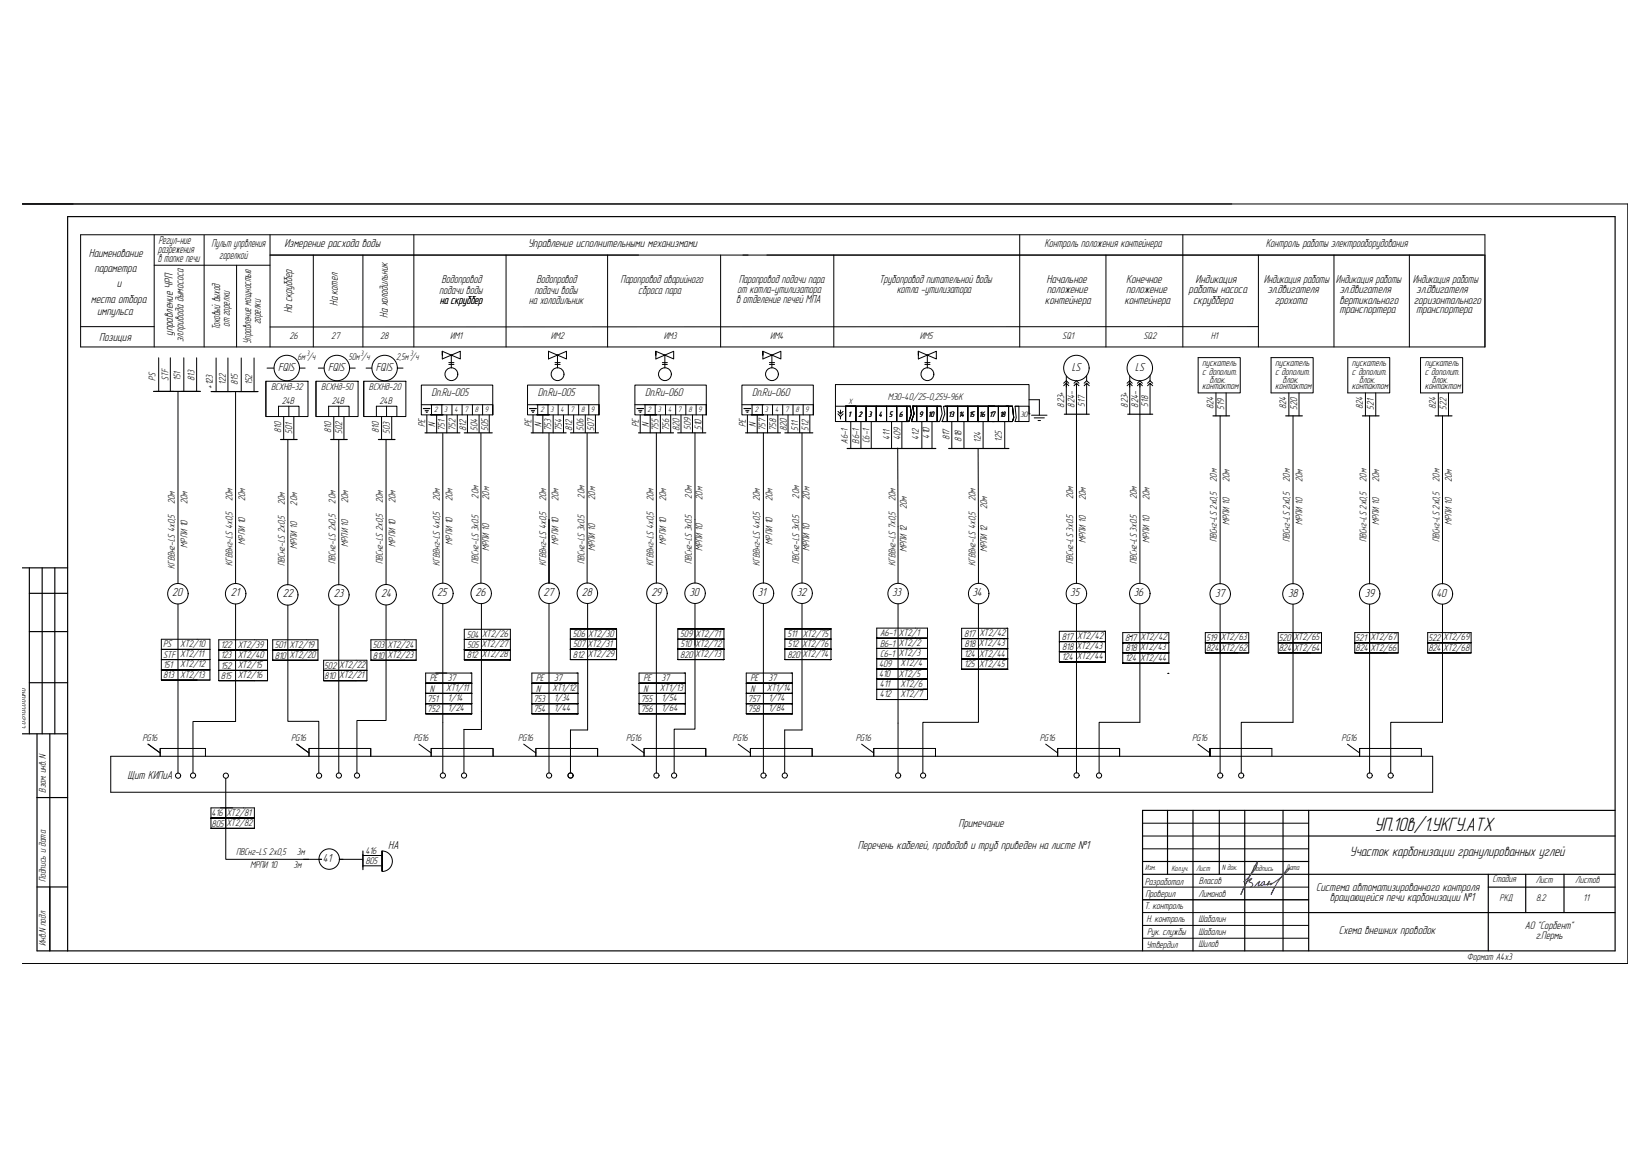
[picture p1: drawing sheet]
<svg xmlns="http://www.w3.org/2000/svg" width="420mm" height="297mm" viewBox="0 0 420 297" stroke-linecap="round" stroke-linejoin="round" font-family="sans-serif">
<!-- layer: 0 -->
<g fill="none" stroke="#000" stroke-width=".25">
<path d="M5.6 51.9h13M67.6 97h10.7v8.9h-10.7zM67.9 93.6h1.8M76.2 93.6h1.4M80.4 97h10.7v8.9h-10.7zM81 93.6h1.4M88.9 93.6h1.5M92.5 97h10.7v8.9h-10.7zM93.1 93.6h1.4M101.1 93.6h1.4M112.5 89.3l4.6 2v-2l-4.6 2v-2v1M114.1 92.2h1.4"/>
<path d="M114.1 92.7h1.4M114.8 90.3v3.3M139.5 89.3l4.6 2v-2l-4.6 2v-2v1M141.2 92.2h1.3M141.2 92.7h1.3M141.8 90.3v3.3M166.8 89.3l4.5 2v-2l-4.5 2v-2v1M168.5 92.2h1.2M168.5 92.7h1.2M169.1 90.3v3.3M194 89.3l4.6 2v-2l-4.6 2v-2v1M195.7 92.2h1.3"/>
<path d="M195.7 92.7h1.3M196.3 90.3v3.3M233.6 89.3l4.5 2v-2l-4.5 2v-2v1M235.2 92.2h1.3M235.2 92.7h1.3M235.9 90.3v3.3M270.5 98.1l.7-.6 .6 .6M271.2 95.6v1.2M271.2 97v8.3M271.2 96.8l-.7 .7M271.2 96.8l.6 .7M273.1 98.1l.7-.6v.9"/>
<path d="M273.1 97.5l.7-.7 .6 .7M274.4 98.1l-.6-.6v7.8M276.4 95.5v1.3M276.4 96.8l-.7 .7M276.4 97.5l-.7 .6M276.4 96.8l.6 .7M277 98.1l-.6-.6v7.8M286.7 98.1l.6-.6 .7 .6M287.3 95.6v1.2M287.3 97v8.3M287.3 96.8l-.6 .7M287.3 96.8l.7 .7"/>
<path d="M289.3 98.1l.6-.6v.9M289.3 97.5l.6-.7 .6 .7M290.5 98.1l-.6-.6v7.8M292.5 95.5v1.3M292.5 96.8l-.6 .7M292.5 97.5l-.6 .6M292.5 96.8l.7 .7M293.2 98.1l-.7-.6v7.8M304.7 90.9h10.7v9h-10.7M309.3 99.9v5.9M311.8 99.9v5.9M323.3 90.9h10.7v9h-10.7"/>
<path d="M327.8 99.9v5.9M330.4 99.9v5.9M342.8 90.9h10.7v9h-10.7M347.3 99.9v5.9M349.9 99.9v5.9M361.3 90.9h10.7v9h-10.7M365.8 99.9v5.9M368.4 99.9v5.9M70.8 105.9v-2.6h5.2v2.6M72.2 105.9v5.9M73.5 103.3v2.6M74.7 105.9v5.9"/>
<path d="M83.6 105.9v-2.6h5.2v2.6M84.9 105.9v5.9M86.2 103.3v2.6M87.5 105.9v5.9M95.7 105.9v-2.6h5.2v2.6M97 105.9v5.9M98.3 103.3v2.6M99.6 105.9v5.9M107.2 102.9h18.1v2.6M109.5 105.5h15.8v-7.6h-18.1v7.6h5.5M109.7 102.9v2.6M112.4 102.9v2.6"/>
<path d="M114.9 102.9v2.6M117.5 102.9v2.6M120.2 102.9v2.6M122.7 102.9v2.6M134.2 102.9h18.1v2.6M136.5 105.5h15.8v-7.6h-18.1v7.6h5.5M136.8 102.9v2.6M139.4 102.9v2.6M142 102.9v2.6M144.5 102.9v2.6M147.2 102.9v2.6M149.7 102.9v2.6"/>
<path d="M161.5 102.9h18.1v2.6M163.8 105.5h15.8v-7.6h-18.1v7.6h5.5M164.1 102.9v2.6M166.6 102.9v2.6M166.9 110.1v38.2M169.3 102.9v2.6M171.8 102.9v2.6M174.4 102.9v2.6M176.8 110.1v38.2M177.1 102.9v2.6M188.7 102.9h18.2v2.6M191.1 105.5h15.8v-7.6h-18.2v7.6h5.5"/>
<path d="M191.3 102.9v2.6M193.9 102.9v2.6M194.2 110.1v38.2M196.5 102.9v2.6M199.1 102.9v2.6M201.7 102.9v2.6M204 110.1v38.2M204.3 102.9v2.6M206.9 102.9v2.6M212.5 103.3h19l.3 2-.6 1.9h-16.1M213.1 105.3l.7 .6v.7M213.1 104.6l.7 .7 .6-.7"/>
<path d="M213.8 104.3v1M214.4 105.3l-.6 .6M215.1 107.2v-3.9h2.6v3.9M216.4 107.2v6.9M219 107.2v6.7M220.3 103.3v3.9M221.6 107.2v6.9M222.9 103.3v3.9M225.5 103.3v3.9M226.8 107.2v6.9M228.1 103.3v3.9M228.3 113.9l.1 34.5"/>
<path d="M229.4 107.2v6.9M230.6 103.3v3.9M232.1 103.3h7.2l.3 2-.6 1.9h-7.2l.7-1.9-.4-2h.4M233.1 103.3v3.9M234.5 107.2v6.9M235.7 103.3v3.9M237 107.2v6.9M238.4 103.3v3.9M240 103.3l.3 2-.7 1.9h13.4M240.3 103.3h12.7M240.9 103.3v3.9M242.1 107.2v6.9"/>
<path d="M243.6 103.3v3.9M245.2 107.2v6.9M246.1 103.3v3.9M248.7 103.3v3.9M248.8 114.1v34.3M250 107.2v6.9M251.3 107.2v-3.9h5.2v3.9h-4.2M253.9 103.3v3.9M255.5 107.2v6.9M255.9 103.3h1.6l.3 2.9-.3 1h-1h1l.3-1-.3-2.9zM258.2 103.3h3.5v3.9h-3.5l.3-1-.3-2.9h.9v3.9M261.7 105.3v-7.5h-49.2v9.4h2.6"/>
<path d="M261.7 105.3h.1M261.7 101.7h2.6v3.9M262.4 105.6h3.9M263 106.3h2.6M264 106.9h.6M273.8 105.4v43M289.9 105.4v43M139.6 132.1v16.2M73.2 153.9v29.5h7.9v13.2M86.2 153.9v42.7M98.2 153.9v29.3h-7.4v13.4M112.6 153.5v43.1"/>
<path d="M122.4 153.5v32h-4.4M139.6 153.5v43.1M145 159.9h11.8zM149.5 153.5v32.1h-4.4v11M166.9 153.5v43.1M172.4 159.9h11.7zM176.8 153.5v31.9h-5.3v11.2M176.8 159.9v4.2M194.2 153.5v43.1M199.6 159.9h11.7zM204 153.5v32.1h-4.4v11M223 159.7h12.9v2.6h-12.9h9.9h-9.9z"/>
<path d="M228.4 153.6v43M248.8 153.6v30.1h-14.1v12.9M273.8 153.6v43M289.9 153.6v30.1h-10.4v12.9M310.3 153.7v42.9M328.9 153.7v30h-13.2v12.9M348.3 153.7v42.9M366.9 153.7v30h-13.2v12.9M41 165.2v-2.6h12.4v5.1M41 167.7h12.4M41 167.7v2.7M53.4 167.7v5.2h-3.3"/>
<path d="M53.4 170.4h-12.4h9.1h-9.1v2.5h9.1h-9.1M53.4 170.4h-3.3h3.3M53.4 165.2h-12.4h9.1h-9.1v2.5h9.1h-9.1M53.4 165.2h-3.3h3.3M55.6 165.3v-2.6h12.4v5.2M55.6 167.9h12.4M55.6 167.9v2.6M68 167.9v5.2h-3.3M68 170.5h-12.4h9.1h-9.1v2.6h9.1h-9.1M68 170.5h-3.3h3.3M68 165.3h-12.4h9.1h-9.1v2.6h9.1h-9.1M68 165.3h-3.3h3.3"/>
<path d="M69.4 165.3v-2.6h11.5v5.2h-11.5h8.5h-8.5v-2.6h11.5M77.9 167.9h3M80.9 165.3h-3h3M82.3 170.5v-2.6h11v5.2h-11h8.3h-8.3v-2.6h11M90.6 173.1h2.7M93.3 170.5h-2.7h2.7M94.3 165.3v-2.6h11.5v5.2h-11.5h8.5h-8.5v-2.6h11.5M102.8 167.9h3M105.8 165.3h-3h3M108.3 173.8v-2.6h11.7v10.3h-11.7h11.7h-11.7v-2.5h11.7h-11.7h11.7h-.3M108.3 176.3v2.7M108.3 176.3h11.7"/>
<path d="M119.7 173.8h.3h-11.7h11.7h-11.7v2.5h11.7h-11.7M119.7 173.8h.3h-.3M119.7 179h.3h-.3M129.6 165.2h.2h-11.7h11.7h-11.7h11.7h-11.7v-2.6h11.7h-11.7v-2.6h11.7v7.8M129.6 167.8h.2h-.2M129.8 167.8h-11.7h11.7M129.8 165.2h-11.7v2.6h11.7M135.3 173.8v-2.6h11.7v10.3h-11.7h11.7h-11.7v-2.5h11.7h-11.7h11.7h-.3M135.3 176.3h11.7M135.3 176.3v2.7M146.7 173.8h.3h-11.7h11.7h-11.7v2.5h11.7h-11.7M146.7 173.8h.3h-.3"/>
<path d="M146.7 179h.3h-.3M156.5 165.1h.3h-11.8h11.8h-11.8h11.8h-11.8v-2.6h11.8h-11.8v-2.6h11.8v7.8M156.5 167.7h.3h-.3M156.8 167.7h-11.8h11.8M156.8 165.1h-11.8v2.6h11.8M162.5 173.8v-2.6h11.8v10.3h-11.8h11.8h-11.8v-2.5h11.8h-11.8h11.8h-.3M162.5 176.3h11.8M162.5 176.3v2.7M174 173.8h.3h-11.8h11.8h-11.8v2.5h11.8h-11.8M174 173.8h.3h-.3M174 179h.3h-.3M183.8 165.1h.3h-11.7h11.7h-11.7h11.7h-11.7v-2.6h11.7h-11.7v-2.6h11.7v7.8"/>
<path d="M183.8 167.7h.3h-.3M184.1 167.7h-11.7h11.7M184.1 165.1h-11.7v2.6h11.7M189.8 173.8v-2.6h11.7v10.3h-11.7h11.7h-11.7v-2.5h11.7h-11.7h11.7h-.3M189.8 176.3h11.7M189.8 176.3v2.7M201.2 173.8h.3h-11.7h11.7h-11.7v2.5h11.7h-11.7M201.2 173.8h.3h-.3M201.2 179h.3h-.3M211.1 165.1h.2h-11.7h11.7h-11.7h11.7h-11.7v-2.6h11.7h-11.7v-2.6h11.7v7.8M211.1 167.7h.2h-.2M211.3 167.7h-11.7h11.7"/>
<path d="M211.3 165.1h-11.7v2.6h11.7M223 167.5h12.9v10.4h-12.9h12.9h-12.9v-2.6h12.9h-12.9h12.9h-1.1M223 167.5v2.6M223 172.7v2.6M223 172.7h12.9M234.8 170.1h1.1h-12.9h12.9h-12.9v2.6h12.9h-12.9M234.8 170.1h1.1h-1.1M234.8 175.3h1.1h-1.1M235.9 162.3v5.2h-12.9M235.9 164.9h-12.9h9.9h-9.9v2.6h9.9h-9.9M235.9 164.9h-3h3M235.9 162.3h-12.9v2.6"/>
<path d="M244.6 162.4v-2.6h11.7v10.4h-11.7h11.7h-11.7v-2.6h11.7h-11.7h11.7h-.3M244.6 165v2.6M244.6 165h11.7M256 162.4h.3h-11.7h11.7h-11.7v2.6h11.7h-11.7M256 162.4h.3h-.3M256 167.6h.3h-.3M269.4 165.7v2.6h11.7M269.4 163.2v-2.7h11.7v7.8M269.4 165.7h11.7M280.9 163.2h.2h-11.7h11.7h-11.7v2.5h11.7h-11.7M280.9 163.2h.2h-.2M280.9 168.3h.2h-.2"/>
<path d="M280.9 168.3h.2M285.6 166v2.7h11.7M285.6 163.5v-2.6h11.7v7.8M285.6 166h11.7M287.5 161.9h.2M297 163.5h.3h-11.7h11.7h-11.7v2.5h11.7h-11.7M297 163.5h.3h-.3M297 168.7h.3h-.3M297 171.3h.3M297 168.7h.3M306.5 163.5v-2.6h11.1v5.1h-11.1h8.3h-8.3v-2.5h11.1M314.8 166h2.8"/>
<path d="M317.6 163.5h-2.8h2.8M325.1 163.5v-2.6h11v5.1h-11h8.2h-8.2v-2.5h11M333.3 166h2.8M336.1 163.5h-2.8h2.8M344.6 163.5v-2.6h11v5.1h-11h8.2h-8.2v-2.5h11M352.8 166h2.8M355.6 163.5h-2.8h2.8M363.1 163.5v-2.6h11.1v5.1h-11.1h8.3h-8.3v-2.5h11.1M371.4 166h2.8M374.2 163.5h-2.8h2.8M37.6 189.2l3.1 2.3M40.7 190.3v2v-2h11.6v2"/>
<path d="M57.4 198v20.5h21.1M59.9 183.5h-10.8v13.1M75.5 189.2l3.1 2.3M78.6 190.3v2v-2h15.7v2M106.6 189.2l3.1 2.3M109.7 190.3v2v-2h15.7v2v-2M118 185.5v11.1M133.2 189.2l3.1 2.3M136.3 190.3v2v-2h15.7v2v-2M160.7 189.2l3.1 2.3M163.8 190.3v2v-2h15.7v2v-2M187.8 189.2l3.1 2.3"/>
<path d="M190.9 190.3v2v-2h15.7v2v-2M219.1 189.2l3.1 2.3M222.2 190.3v2v-2h15.7v2v-2M266 189.2l3 2.3M269 190.3v2v-2h15.7v2v-2M304.7 189.2l3 2.3M307.7 190.3v2v-2h15.8v2M342.7 189.2l3.1 2.3M345.8 190.3v2v-2h15.7v2M53.7 208v-2.5h11v5.2h-11h8.2h-8.2v-2.7h11M57.4 205.5v5.2M61.9 210.7h2.8"/>
<path d="M64.7 208h-2.8h2.8M77.2 218.5h4.6M86.3 218.5h6M92.3 217.3v3.2M92.3 217.6h4.7M97.2 216.4a2.6 2.6 0 0 1 2.6 2.6 2.6 2.6 0 0 1-2.6 2.6M290.6 209.4h42.2M290.6 215.9h42.2M290.6 212.6h42.2M92.3 220.2h4.7M97.2 221.5v-5.1v5.2M290.6 238.6h42.2"/>
<path d="M290.6 235.3h42.2M290.6 228.8h42.2M290.6 232.1h42.2M290.6 225.6h42.2M5.6 245h408.4"/>
<circle cx="114.8" cy="95.2" r="1.63"/>
<circle cx="141.8" cy="95.2" r="1.63"/>
<circle cx="169.1" cy="95.2" r="1.63"/>
<circle cx="196.3" cy="95.2" r="1.63"/>
<circle cx="235.9" cy="95.2" r="1.63"/>
<circle cx="273.8" cy="93.6" r="3.2"/>
<circle cx="289.9" cy="93.6" r="3.2"/>
</g>
<!-- layer: MAIN -->
<g fill="none" stroke="#000" stroke-width=".25">
<path d="M5.6 51.9h408.4v193.1M20.5 59.7h357.2v28.5h-357.2zM39.2 59.7v28.5M51.9 59.8v28.4M68.7 59.7v28.5M105.3 59.7v28.5M259.3 59.7v28.5M300.8 59.7v28.5M39.2 67.5h29.5M60.2 67.5v20.7M68.7 64.9h309M79.7 64.9v23.3"/>
<path d="M92.3 64.9v23.3M128.7 64.9v23.3M154.5 64.9v23.3M183.3 64.9v23.3M212.1 64.9v23.3M281.3 64.9v23.3M320.1 64.9v23.3M339.3 64.9v23.3M358.5 64.9v23.3M20.5 83.1h18.7M39.7 99.5h4.6M40.4 91v8.5"/>
<path d="M43.3 91v8.5M45.3 99.5v48.9M46.1 99.5h4.5M46.8 91v8.5M50 91v8.5M54.3 99.6h4.6M55 91v8.6M58 91v8.6M59.9 99.6v48.8M60.7 99.6h4.6M61.4 91v8.6M64.6 91v8.6"/>
<path d="M67.6 97v8.9M80.4 97v8.9M92.5 97v8.9M304.7 90.9v9M320.1 83.1l-251.4 .1M323.3 90.9v9M342.8 90.9v9M361.3 90.9v9M73.2 111.8v36.9M86.2 111.8v36.9M98.2 111.8v36.9M112.6 110.2v38.1"/>
<path d="M122.3 110.2v38.1M139.6 110.2v38.1M149.3 110.2v38.1M310.3 105.8v42.7M328.9 105.8v42.7M348.3 105.8v42.7M366.9 105.8v42.7M45.3 153.6v43.1M59.9 153.6v29.9M28.2 192.3h336.2v9.2h-336.2z"/>
<circle cx="72.9" cy="93.6" r="3.2"/>
<circle cx="85.7" cy="93.6" r="3.2"/>
<circle cx="97.8" cy="93.6" r="3.2"/>
<circle cx="45.2" cy="151" r="2.6"/>
<circle cx="59.9" cy="151" r="2.6"/>
<circle cx="73.2" cy="151.3" r="2.6"/>
<circle cx="86.2" cy="151.3" r="2.6"/>
<circle cx="98.2" cy="151.2" r="2.6"/>
<circle cx="112.6" cy="150.9" r="2.6"/>
<circle cx="122.4" cy="150.9" r="2.6"/>
<circle cx="139.7" cy="150.9" r="2.6"/>
<circle cx="149.4" cy="150.9" r="2.6"/>
<circle cx="167.1" cy="150.9" r="2.6"/>
<circle cx="176.8" cy="150.9" r="2.6"/>
<circle cx="194.2" cy="150.9" r="2.6"/>
<circle cx="204" cy="150.9" r="2.6"/>
<circle cx="228.4" cy="151" r="2.6"/>
<circle cx="248.9" cy="151" r="2.6"/>
<circle cx="273.8" cy="151" r="2.6"/>
<circle cx="289.9" cy="151" r="2.6"/>
<circle cx="310.3" cy="151" r="2.6"/>
<circle cx="328.8" cy="151" r="2.6"/>
<circle cx="348.4" cy="151" r="2.6"/>
<circle cx="366.9" cy="151" r="2.6"/>
<circle cx="45.3" cy="197.3" r=".66"/>
<circle cx="49.1" cy="197.2" r=".66"/>
<circle cx="57.4" cy="197.3" r=".66"/>
<circle cx="81.1" cy="197.3" r=".66"/>
<circle cx="86.2" cy="197.2" r=".66"/>
<circle cx="90.8" cy="197.2" r=".66"/>
<circle cx="112.6" cy="197.2" r=".66"/>
<circle cx="118" cy="197.2" r=".66"/>
<circle cx="139.7" cy="197.2" r=".66"/>
<circle cx="145.1" cy="197.2" r=".66"/>
<circle cx="167" cy="197.2" r=".66"/>
<circle cx="171.4" cy="197.2" r=".66"/>
<circle cx="194.2" cy="197.2" r=".66"/>
<circle cx="199.6" cy="197.2" r=".66"/>
<circle cx="228.4" cy="197.2" r=".66"/>
<circle cx="234.8" cy="197.2" r=".66"/>
<circle cx="273.8" cy="197.2" r=".66"/>
<circle cx="279.5" cy="197.2" r=".66"/>
<circle cx="310.3" cy="197.2" r=".66"/>
<circle cx="315.7" cy="197.2" r=".66"/>
<circle cx="348.4" cy="197.2" r=".66"/>
<circle cx="353.7" cy="197.2" r=".66"/>
<circle cx="83.7" cy="218.5" r="2.6"/>
</g>
<g fill="none" stroke="#000" stroke-width=".3">
<path d="M17.2 55.1h393.6v186.7h-401.4v-55.2M39 99.5h12M53.7 99.6h11.9M71.3 111.8h4.3M84.1 111.8h4.2M96.2 111.8h4.3M108.1 110.1h8.9M118.1 110.1h7.1M135.1 110.1h8.9M145.1 110.1h7.1M162.4 110.1h8.9M172.4 110.1h7.1"/>
<path d="M189.6 110.1h8.9M199.6 110.1h7.1M215.4 114.1h22.6M241.3 114.1h15.3M308.5 105.8h4.2M327 105.8h4.2M346.5 105.8h4.2M365 105.8h4.3M5.6 144.4h11.6M7.5 144.4v42.2M7.5 150.9h9.7M10.7 144.4v42.2"/>
<path d="M13.9 144.4v42.2M7.5 160.6h9.7M7.5 173.6h9.7M5.6 186.6h11.6M12.7 186.6v55.2M9.4 202.8h7.8M9.4 225.6h7.8"/>
</g>
<!-- layer: 0 -->
<g fill="none" stroke="#000" stroke-width=".3">
<path d="M17.2 55.1v186.7M107.7 103.9h1.7M108.1 104.5h.8M108.4 104.8h.3M134.7 103.9h1.7M135.1 104.5h.8M135.4 104.8h.3M162 103.9h1.7M162.4 104.5h.9M162.7 104.8h.3M189.2 103.9h1.7M189.7 104.5h.8"/>
<path d="M190 104.8h.2M270.7 105.3h6.3M286.8 105.3h6.4M92.3 216.4v4.8M290.6 219.1h42.2M296.9 206.1v16.2M303.4 206.1v35.7M310.1 206.1v16.2M316.6 206.1v35.7M326.3 206.1v35.7M332.8 206.1v35.7M332.8 212.6h78"/>
<path d="M410.8 206.1h-120.2v35.7M290.6 222.3h120.2M332.8 232.1h78M378.5 222.3v19.5M378.5 225.6h32.3M388 222.3v9.8M397.8 222.3v9.8"/>
</g>
<path d="M316.3 224.3a8 8 0 0 0 3.5-5.1l-2.8 5.2-1.4 3 .1-.1a5.6 5.6 0 0 1 2.7-3.9l-.7 .9a.72 .72 0 0 1 .7 .3 .72 .72 0 0 1 0 .8l-.5 .2M320.8 224.8l.2-.3a.36 .36 0 0 1 .5-.3 .36 .36 0 0 1 0 .6l-.5 .4h-.2l-.2-.3-.5 .4 .3-1.2-1.3 1.3M321.5 224.8v.1a1.2 1.2 0 0 0 1.4-.8l-.2 .1-.4 .9 .6-.3M323 224.8l.4-.2-.3 .4 2.8-1.9 1.8-1.8 .3-.4-.1-.1a10.8 10.8 0 0 0-2.7 3.2l-1.9 3.4 .8-1.4" fill="none" stroke="#2e00b8" stroke-width=".25"/>
<g fill="none" stroke="#000" stroke-width=".25">
<path d="M108.6 105.6v4.5M111.1 105.6v4.5M113.6 105.6v4.5M116.3 105.6v4.4M118.9 105.6v4.4M121.8 105.6v4.4M124.4 105.6v4.4M135.6 105.6v4.5M138.1 105.6v4.5M140.7 105.6v4.5M143.3 105.6v4.4M145.9 105.6v4.4"/>
<path d="M148.9 105.6v4.4M151.4 105.6v4.4M162.8 105.6v4.5M165.4 105.6v4.5M168 105.6v4.5M170.6 105.6v4.4M173.2 105.6v4.4M176.1 105.6v4.4M178.7 105.6v4.4M190.1 105.6v4.5M192.6 105.6v4.5M195.2 105.6v4.5"/>
<path d="M197.8 105.6v4.4M200.4 105.6v4.4M203.4 105.6v4.4M206 105.6v4.4"/>
</g>
<text font-size="5.1" x="349.5" y="211.4">УП.10в/1.УКГУ.АТХ</text>
<text font-size="3.6" x="343.3" y="217.8">Участок карбонизации гранулированных углей</text>
<g font-size="3.1">
<text x="22.6" y="65.4">Наименование</text>
<text x="40.1" y="64.3">разрежения</text>
<text x="40.3" y="62">Регул-ние</text>
<text x="53.8" y="62.8">Пульт упрвления</text>
<text x="55.8" y="65.8">горелкой</text>
<text x="72.3" y="62.9">Измерение расхода воды</text>
<text x="134.3" y="62.9">Управление исполнительными механизмами</text>
<text x="265.7" y="62.8">Контроль положения контейнера</text>
<text x="322" y="62.8">Контроль работы электрооборудования</text>
<text x="24" y="69.2">параметра</text>
<text x="40.1" y="66.6">в топке печи</text>
<text x="112.3" y="71.9">Водопровод</text>
<text x="136.5" y="71.9">Водопровод</text>
<text x="157.8" y="71.9">Паропровод аварийного</text>
<text x="187.9" y="71.9">Паропровод подачи пара</text>
<text x="223.6" y="71.9">Трубопровод питательной воды</text>
<text x="266.2" y="71.9">Начальное</text>
<text x="286.4" y="71.9">Конечное</text>
<text x="304.1" y="71.9">Индикация</text>
<text x="321.4" y="71.9">Индикация работы</text>
<text x="339.8" y="71.9">Индикация работы</text>
<text x="359.3" y="71.9">Индикация работы</text>
<text x="23.1" y="77.1">места отбора</text>
<text x="29.7" y="72.9">и</text>
<text x="85.9" y="77.8" transform="rotate(-90 85.9 77.8)">На котел</text>
<text x="111.7" y="74.6">подачи воды</text>
<text x="111.9" y="77.2">на скруббер</text>
<text x="134.5" y="77.2">на холодильник</text>
<text x="135.9" y="74.6">подачи воды</text>
<text x="162.3" y="74.6">сброса пара</text>
<text x="187.2" y="77.1">в отделение печей МПА</text>
<text x="187.5" y="74.5">от котла-утилизатора</text>
<text x="228.1" y="74.5">котла -утилизатора</text>
<text x="265.8" y="77.3">контейнера</text>
<text x="266.2" y="74.6">положение</text>
<text x="286" y="77.3">контейнера</text>
<text x="286.4" y="74.6">положение</text>
<text x="302.3" y="74.6">работы насоса</text>
<text x="303.5" y="77.3">скруббера</text>
<text x="322.3" y="74.6">эл.двигателя</text>
<text x="324.2" y="77.3">грохота</text>
<text x="340.7" y="77.3">вертикального</text>
<text x="340.7" y="74.6">эл.двигателя</text>
<text x="359.6" y="77.3">горизонтального</text>
<text x="360.2" y="74.6">эл.двигателя</text>
<text x="24.7" y="80">импульса</text>
<text x="58.4" y="83.2" transform="rotate(-90 58.4 83.2)">от горелки</text>
<text x="66.4" y="82.5" transform="rotate(-90 66.4 82.5)">горелки</text>
<text x="74.3" y="79.7" transform="rotate(-90 74.3 79.7)">На скруббер</text>
<text x="98.6" y="80.8" transform="rotate(-90 98.6 80.8)">На холодильник</text>
<text x="340.7" y="79.7">транспортера</text>
<text x="360.1" y="79.7">транспортера</text>
<text x="25.2" y="86.8">Позиция</text>
<text x="44" y="85.4" transform="rotate(-90 44 85.4)">управление ЧРП</text>
<text x="46.7" y="86.9" transform="rotate(-90 46.7 86.9)">эл.привода дымососа</text>
<text x="56" y="84" transform="rotate(-90 56 84)">Токовый выход</text>
<text x="63.9" y="87.4" transform="rotate(-90 63.9 87.4)">Управление мощностью</text>
<text x="70.7" y="94.3">FQIS</text>
<text x="83.5" y="94.3">FQIS</text>
<text x="95.6" y="94.3">FQIS</text>
<text x="272.6" y="94.3">LS</text>
<text x="288.7" y="94.3">LS</text>
<text x="43.8" y="151.5">20</text>
<text x="58.7" y="151.7">21</text>
<text x="71.9" y="151.9">22</text>
<text x="84.9" y="151.9">23</text>
<text x="97" y="151.9">24</text>
<text x="111.2" y="151.6">25</text>
<text x="121" y="151.6">26</text>
<text x="138.2" y="151.6">27</text>
<text x="148" y="151.6">28</text>
<text x="165.7" y="151.6">29</text>
<text x="175.4" y="151.6">30</text>
<text x="192.8" y="151.6">31</text>
<text x="202.6" y="151.6">32</text>
<text x="226.9" y="151.7">33</text>
<text x="247.4" y="151.7">34</text>
<text x="272.2" y="151.7">35</text>
<text x="288.3" y="151.7">36</text>
<text x="309" y="151.7">37</text>
<text x="327.6" y="151.7">38</text>
<text x="347.1" y="151.7">39</text>
<text x="365.3" y="151.9">40</text>
<text x="32.4" y="198">Щит КИПиА</text>
<text x="98.7" y="216">НА</text>
<text x="218.2" y="215.9">Перечень кабелей, проводов и труб приведен на листе №1</text>
<text x="243.8" y="210.3">Примечание</text>
<text x="82.1" y="219.1">41</text>
<text x="334.7" y="226.6">Система автоматизированного контроля</text>
<text x="338.2" y="229.1">вращающейся печи карбонизации №1</text>
<text x="340.5" y="237.4">Схема внешних проводок</text>
</g>
<g font-size="2.9">
<text x="109.7" y="100.6">Dn.Ru-005</text>
<text x="136.8" y="100.6">Dn.Ru-005</text>
<text x="164.1" y="100.6">Dn.Ru-060</text>
<text x="191.3" y="100.6">Dn.Ru-060</text>
</g>
<g font-size="2.8">
<text x="387.8" y="236.2">АО &quot;Сорбент&quot;</text>
<text x="390.6" y="238.8">г.Пермь</text>
</g>
<g font-size="2.5">
<text x="73.6" y="86.3">26</text>
<text x="84.3" y="86.3">27</text>
<text x="96.7" y="86.3">28</text>
<text x="114.5" y="86.3">ИМ1</text>
<text x="140.1" y="86.3">ИМ2</text>
<text x="168.8" y="86.3">ИМ3</text>
<text x="195.8" y="86.3">ИМ4</text>
<text x="233.9" y="86.3">ИМ5</text>
<text x="270.2" y="86.3">SQ1</text>
<text x="290.8" y="86.3">SQ2</text>
<text x="307.9" y="86.3">Н1</text>
<text x="75.7" y="91.5">6м /ч</text>
<text x="88.6" y="91.5">50м /ч</text>
<text x="100.8" y="91.5">2,5м /ч</text>
<text x="305.8" y="93">пускатель</text>
<text x="305.8" y="95.5">с дополит.</text>
<text x="324.3" y="93">пускатель</text>
<text x="324.3" y="95.5">с дополит.</text>
<text x="343.8" y="93">пускатель</text>
<text x="343.8" y="95.5">с дополит.</text>
<text x="362.3" y="93">пускатель</text>
<text x="362.3" y="95.5">с дополит.</text>
<text x="39.5" y="96.9" transform="rotate(-90 39.5 96.9)">PS</text>
<text x="42.8" y="96.9" transform="rotate(-90 42.8 96.9)">STF</text>
<text x="45.9" y="96.9" transform="rotate(-90 45.9 96.9)">151</text>
<text x="49.5" y="96.9" transform="rotate(-90 49.5 96.9)">813</text>
<text x="54.1" y="98.8" transform="rotate(-90 54.1 98.8)">+123</text>
<text x="57.4" y="97.9" transform="rotate(-90 57.4 97.9)">122</text>
<text x="60.5" y="97.9" transform="rotate(-90 60.5 97.9)">815</text>
<text x="64.1" y="97.9" transform="rotate(-90 64.1 97.9)">152</text>
<text x="69" y="99.3">ВСХНд-32</text>
<text x="81.7" y="99.3">ВСХНд-50</text>
<text x="93.8" y="99.3">ВСХНд-20</text>
<text x="225.8" y="101.7">МЭО-40/25-0,25У-96К</text>
<text x="305.8" y="99">контактом</text>
<text x="307.6" y="97.3">блок.</text>
<text x="324.3" y="99">контактом</text>
<text x="326.2" y="97.3">блок.</text>
<text x="343.8" y="99">контактом</text>
<text x="345.7" y="97.3">блок.</text>
<text x="362.3" y="99">контактом</text>
<text x="364.2" y="97.3">блок.</text>
<text x="71.6" y="102.7">24В</text>
<text x="84.4" y="102.7">24В</text>
<text x="96.5" y="102.7">24В</text>
<text x="270.7" y="103.6" transform="rotate(-90 270.7 103.6)">823+</text>
<text x="273.3" y="103.6" transform="rotate(-90 273.3 103.6)">824-</text>
<text x="275.9" y="103.5" transform="rotate(-90 275.9 103.5)">517</text>
<text x="286.8" y="103.6" transform="rotate(-90 286.8 103.6)">823+</text>
<text x="289.4" y="103.6" transform="rotate(-90 289.4 103.6)">824-</text>
<text x="292" y="103.5" transform="rotate(-90 292 103.5)">518</text>
<text x="308.6" y="104.1" transform="rotate(-90 308.6 104.1)">824</text>
<text x="311.4" y="104.2" transform="rotate(-90 311.4 104.2)">519</text>
<text x="327.1" y="104.1" transform="rotate(-90 327.1 104.1)">824</text>
<text x="329.9" y="104.2" transform="rotate(-90 329.9 104.2)">520</text>
<text x="346.6" y="104.1" transform="rotate(-90 346.6 104.1)">824</text>
<text x="349.4" y="104.2" transform="rotate(-90 349.4 104.2)">521</text>
<text x="365.2" y="104.1" transform="rotate(-90 365.2 104.1)">824</text>
<text x="367.9" y="104.2" transform="rotate(-90 367.9 104.2)">522</text>
<text x="71.5" y="110.1" transform="rotate(-90 71.5 110.1)">810</text>
<text x="74.3" y="110.3" transform="rotate(-90 74.3 110.3)">501</text>
<text x="84.2" y="110.1" transform="rotate(-90 84.2 110.1)">810</text>
<text x="87" y="110.3" transform="rotate(-90 87 110.3)">502</text>
<text x="96.4" y="110.1" transform="rotate(-90 96.4 110.1)">810</text>
<text x="99.2" y="110.3" transform="rotate(-90 99.2 110.3)">503</text>
<text x="108.1" y="108.6" transform="rotate(-90 108.1 108.6)">PE</text>
<text x="110.7" y="108.6" transform="rotate(-90 110.7 108.6)">N</text>
<text x="113.2" y="109.6" transform="rotate(-90 113.2 109.6)">751</text>
<text x="115.9" y="109.6" transform="rotate(-90 115.9 109.6)">752</text>
<text x="118.5" y="109.6" transform="rotate(-90 118.5 109.6)">812</text>
<text x="121.4" y="109.6" transform="rotate(-90 121.4 109.6)">504</text>
<text x="124.1" y="109.6" transform="rotate(-90 124.1 109.6)">505</text>
<text x="135.1" y="108.6" transform="rotate(-90 135.1 108.6)">PE</text>
<text x="137.7" y="108.6" transform="rotate(-90 137.7 108.6)">N</text>
<text x="140.2" y="109.6" transform="rotate(-90 140.2 109.6)">753</text>
<text x="142.9" y="109.6" transform="rotate(-90 142.9 109.6)">754</text>
<text x="145.6" y="109.6" transform="rotate(-90 145.6 109.6)">812</text>
<text x="148.4" y="109.6" transform="rotate(-90 148.4 109.6)">506</text>
<text x="151.1" y="109.6" transform="rotate(-90 151.1 109.6)">507</text>
<text x="162.4" y="108.6" transform="rotate(-90 162.4 108.6)">PE</text>
<text x="165" y="108.6" transform="rotate(-90 165 108.6)">N</text>
<text x="167.5" y="109.6" transform="rotate(-90 167.5 109.6)">755</text>
<text x="170.2" y="109.6" transform="rotate(-90 170.2 109.6)">756</text>
<text x="172.8" y="109.6" transform="rotate(-90 172.8 109.6)">820</text>
<text x="175.7" y="109.4" transform="rotate(-90 175.7 109.4)">509</text>
<text x="178.4" y="109.4" transform="rotate(-90 178.4 109.4)">510</text>
<text x="189.7" y="108.6" transform="rotate(-90 189.7 108.6)">PE</text>
<text x="192.2" y="108.6" transform="rotate(-90 192.2 108.6)">N</text>
<text x="194.7" y="109.6" transform="rotate(-90 194.7 109.6)">757</text>
<text x="197.4" y="109.6" transform="rotate(-90 197.4 109.6)">758</text>
<text x="200.1" y="109.6" transform="rotate(-90 200.1 109.6)">820</text>
<text x="203" y="109.6" transform="rotate(-90 203 109.6)">511</text>
<text x="205.7" y="109.6" transform="rotate(-90 205.7 109.6)">512</text>
<text x="215.6" y="112.9" transform="rotate(-90 215.6 112.9)">А6-1</text>
<text x="218.5" y="112.8" transform="rotate(-90 218.5 112.8)">В6-1</text>
<text x="221.2" y="112.7" transform="rotate(-90 221.2 112.7)">С6-1</text>
<text x="226.3" y="111.8" transform="rotate(-90 226.3 111.8)">411</text>
<text x="229" y="111.9" transform="rotate(-90 229 111.9)">409</text>
<text x="233.7" y="111.8" transform="rotate(-90 233.7 111.8)">412</text>
<text x="236.4" y="111.5" transform="rotate(-90 236.4 111.5)">410</text>
<text x="241.5" y="112" transform="rotate(-90 241.5 112)">817</text>
<text x="244.6" y="112.3" transform="rotate(-90 244.6 112.3)">818</text>
<text x="249.5" y="112.5" transform="rotate(-90 249.5 112.5)">124</text>
<text x="254.8" y="112.3" transform="rotate(-90 254.8 112.3)">125</text>
<text x="309.5" y="122.5" transform="rotate(-90 309.5 122.5)">20м</text>
<text x="312.7" y="122.6" transform="rotate(-90 312.7 122.6)">20м</text>
<text x="328.1" y="122.5" transform="rotate(-90 328.1 122.5)">20м</text>
<text x="331.3" y="122.6" transform="rotate(-90 331.3 122.6)">20м</text>
<text x="347.6" y="122.5" transform="rotate(-90 347.6 122.5)">20м</text>
<text x="350.7" y="122.6" transform="rotate(-90 350.7 122.6)">20м</text>
<text x="366.1" y="122.5" transform="rotate(-90 366.1 122.5)">20м</text>
<text x="369.3" y="122.6" transform="rotate(-90 369.3 122.6)">20м</text>
<text x="44.5" y="128.3" transform="rotate(-90 44.5 128.3)">20м</text>
<text x="47.7" y="128.2" transform="rotate(-90 47.7 128.2)">20м</text>
<text x="59.1" y="127.5" transform="rotate(-90 59.1 127.5)">20м</text>
<text x="62.3" y="127.5" transform="rotate(-90 62.3 127.5)">20м</text>
<text x="72.4" y="128.5" transform="rotate(-90 72.4 128.5)">20м</text>
<text x="75.6" y="128.6" transform="rotate(-90 75.6 128.6)">20м</text>
<text x="85.4" y="128" transform="rotate(-90 85.4 128)">20м</text>
<text x="88.5" y="128" transform="rotate(-90 88.5 128)">20м</text>
<text x="97.4" y="128" transform="rotate(-90 97.4 128)">20м</text>
<text x="100.6" y="128" transform="rotate(-90 100.6 128)">20м</text>
<text x="111.9" y="127.5" transform="rotate(-90 111.9 127.5)">20м</text>
<text x="115.1" y="127.5" transform="rotate(-90 115.1 127.5)">20м</text>
<text x="121.7" y="126.8" transform="rotate(-90 121.7 126.8)">20м</text>
<text x="124.4" y="127.1" transform="rotate(-90 124.4 127.1)">20м</text>
<text x="138.9" y="127.5" transform="rotate(-90 138.9 127.5)">20м</text>
<text x="142.1" y="127.5" transform="rotate(-90 142.1 127.5)">20м</text>
<text x="148.7" y="126.8" transform="rotate(-90 148.7 126.8)">20м</text>
<text x="151.4" y="127.1" transform="rotate(-90 151.4 127.1)">20м</text>
<text x="166.2" y="127.5" transform="rotate(-90 166.2 127.5)">20м</text>
<text x="169.4" y="127.5" transform="rotate(-90 169.4 127.5)">20м</text>
<text x="176" y="126.8" transform="rotate(-90 176 126.8)">20м</text>
<text x="178.7" y="127.1" transform="rotate(-90 178.7 127.1)">20м</text>
<text x="193.3" y="127.5" transform="rotate(-90 193.3 127.5)">20м</text>
<text x="196.5" y="127.5" transform="rotate(-90 196.5 127.5)">20м</text>
<text x="203.2" y="126.8" transform="rotate(-90 203.2 126.8)">20м</text>
<text x="205.9" y="127.1" transform="rotate(-90 205.9 127.1)">20м</text>
<text x="227.7" y="127.5" transform="rotate(-90 227.7 127.5)">20м</text>
<text x="230.6" y="129.5" transform="rotate(-90 230.6 129.5)">20м</text>
<text x="248.1" y="127.5" transform="rotate(-90 248.1 127.5)">20м</text>
<text x="251.1" y="129.5" transform="rotate(-90 251.1 129.5)">20м</text>
<text x="272.9" y="126.9" transform="rotate(-90 272.9 126.9)">20м</text>
<text x="276.2" y="127.1" transform="rotate(-90 276.2 127.1)">20м</text>
<text x="289.1" y="126.9" transform="rotate(-90 289.1 126.9)">20м</text>
<text x="292.3" y="127.1" transform="rotate(-90 292.3 127.1)">20м</text>
<text x="309.5" y="137.9" transform="rotate(-90 309.5 137.9)">ПВСнг-LS 2х0,5</text>
<text x="312.7" y="133.6" transform="rotate(-90 312.7 133.6)">МРПИ 10</text>
<text x="328.1" y="137.9" transform="rotate(-90 328.1 137.9)">ПВСнг-LS 2х0,5</text>
<text x="331.3" y="133.6" transform="rotate(-90 331.3 133.6)">МРПИ 10</text>
<text x="347.6" y="137.9" transform="rotate(-90 347.6 137.9)">ПВСнг-LS 2х0,5</text>
<text x="350.7" y="133.6" transform="rotate(-90 350.7 133.6)">МРПИ 10</text>
<text x="366.1" y="137.9" transform="rotate(-90 366.1 137.9)">ПВСнг-LS 2х0,5</text>
<text x="369.3" y="133.6" transform="rotate(-90 369.3 133.6)">МРПИ 10</text>
<text x="47.7" y="139.2" transform="rotate(-90 47.7 139.2)">МРПИ 10</text>
<text x="59.1" y="143.9" transform="rotate(-90 59.1 143.9)">КГВВнг-LS 4х0,5</text>
<text x="62.3" y="138.5" transform="rotate(-90 62.3 138.5)">МРПИ 10</text>
<text x="72.4" y="143.9" transform="rotate(-90 72.4 143.9)">ПВСнг-LS 2х0,5</text>
<text x="75.6" y="139.6" transform="rotate(-90 75.6 139.6)">МРПИ 10</text>
<text x="85.4" y="143.5" transform="rotate(-90 85.4 143.5)">ПВСнг-LS 2х0,5</text>
<text x="88.5" y="139" transform="rotate(-90 88.5 139)">МРПИ 10</text>
<text x="97.4" y="143.4" transform="rotate(-90 97.4 143.4)">ПВСнг-LS 2х0,5</text>
<text x="100.6" y="139" transform="rotate(-90 100.6 139)">МРПИ 10</text>
<text x="111.9" y="143.9" transform="rotate(-90 111.9 143.9)">КГВВнг-LS 4х0,5</text>
<text x="115.1" y="138.5" transform="rotate(-90 115.1 138.5)">МРПИ 10</text>
<text x="121.7" y="143.4" transform="rotate(-90 121.7 143.4)">ПВСнг-LS 3х0.5</text>
<text x="124.4" y="140.2" transform="rotate(-90 124.4 140.2)">МРПИ 10</text>
<text x="138.9" y="143.9" transform="rotate(-90 138.9 143.9)">КГВВнг-LS 4х0,5</text>
<text x="142.1" y="138.5" transform="rotate(-90 142.1 138.5)">МРПИ 10</text>
<text x="148.7" y="143.4" transform="rotate(-90 148.7 143.4)">ПВСнг-LS 3х0.5</text>
<text x="151.4" y="140.2" transform="rotate(-90 151.4 140.2)">МРПИ 10</text>
<text x="166.2" y="143.9" transform="rotate(-90 166.2 143.9)">КГВВнг-LS 4х0,5</text>
<text x="169.4" y="138.5" transform="rotate(-90 169.4 138.5)">МРПИ 10</text>
<text x="176" y="143.4" transform="rotate(-90 176 143.4)">ПВСнг-LS 3х0.5</text>
<text x="178.7" y="140.2" transform="rotate(-90 178.7 140.2)">МРПИ 10</text>
<text x="193.3" y="143.9" transform="rotate(-90 193.3 143.9)">КГВВнг-LS 4х0,5</text>
<text x="196.5" y="138.5" transform="rotate(-90 196.5 138.5)">МРПИ 10</text>
<text x="203.2" y="143.4" transform="rotate(-90 203.2 143.4)">ПВСнг-LS 3х0.5</text>
<text x="205.9" y="140.2" transform="rotate(-90 205.9 140.2)">МРПИ 10</text>
<text x="227.7" y="144" transform="rotate(-90 227.7 144)">КГВВнг-LS 7х0,5</text>
<text x="230.6" y="140.5" transform="rotate(-90 230.6 140.5)">МРПИ 12</text>
<text x="248.1" y="144" transform="rotate(-90 248.1 144)">КГВВнг-LS 4х0,5</text>
<text x="251.1" y="140.5" transform="rotate(-90 251.1 140.5)">МРПИ 12</text>
<text x="272.9" y="143.5" transform="rotate(-90 272.9 143.5)">ПВСнг-LS 3х0.5</text>
<text x="276.2" y="138.1" transform="rotate(-90 276.2 138.1)">МРПИ 10</text>
<text x="289.1" y="143.5" transform="rotate(-90 289.1 143.5)">ПВСнг-LS 3х0.5</text>
<text x="292.3" y="138.1" transform="rotate(-90 292.3 138.1)">МРПИ 10</text>
<text x="44.5" y="144.8" transform="rotate(-90 44.5 144.8)">КГВВнг-LS 4х0,5</text>
<text x="149.6" y="161.9">ХТ2/30</text>
<text x="176.9" y="161.9">ХТ2/71</text>
<text x="204.1" y="161.9">ХТ2/75</text>
<text x="223.8" y="161.8">А6-1</text>
<text x="228.6" y="161.7">ХТ2/1</text>
<text x="245.2" y="161.9">817</text>
<text x="249.1" y="161.8">ХТ2/42</text>
<text x="41.5" y="167.3">STF</text>
<text x="41.5" y="164.6">PS</text>
<text x="45.8" y="164.5">ХТ2/10</text>
<text x="45.8" y="167.1">ХТ2/11</text>
<text x="56.1" y="167.4">123</text>
<text x="56.1" y="164.8">122</text>
<text x="60.5" y="164.7">ХТ2/39</text>
<text x="60.5" y="167.3">ХТ2/40</text>
<text x="69.9" y="164.8">501</text>
<text x="69.9" y="167.5">810</text>
<text x="73.6" y="167.3">ХТ2/20</text>
<text x="73.6" y="164.7">ХТ2/19</text>
<text x="94.8" y="164.8">503</text>
<text x="94.8" y="167.5">810</text>
<text x="98.6" y="167.3">ХТ2/23</text>
<text x="98.6" y="164.7">ХТ2/24</text>
<text x="118.7" y="162.2">504</text>
<text x="118.7" y="167.4">812</text>
<text x="118.8" y="164.7">505</text>
<text x="122.5" y="164.5">ХТ2/27</text>
<text x="122.5" y="167.2">ХТ2/28</text>
<text x="122.6" y="162.1">ХТ2/26</text>
<text x="145.7" y="162">506</text>
<text x="145.7" y="167.2">812</text>
<text x="145.8" y="164.6">507 ХТ2/31</text>
<text x="149.5" y="167.1">ХТ2/29</text>
<text x="173" y="162">509</text>
<text x="173" y="167.2">820</text>
<text x="173.1" y="164.6">510</text>
<text x="176.8" y="164.4">ХТ2/72</text>
<text x="176.8" y="167.1">ХТ2/73</text>
<text x="200.3" y="162">511</text>
<text x="200.3" y="167.2">820</text>
<text x="200.3" y="164.6">512</text>
<text x="204" y="164.4">ХТ2/76</text>
<text x="204.1" y="167.1">ХТ2/74</text>
<text x="223.8" y="164.4">В6-1</text>
<text x="223.8" y="167.1">С6-1</text>
<text x="228.6" y="166.9">ХТ2/3</text>
<text x="228.6" y="164.4">ХТ2/2</text>
<text x="245.2" y="167.1">124</text>
<text x="245.3" y="164.4">818</text>
<text x="249" y="164.3">ХТ2/43</text>
<text x="249" y="167">ХТ2/44</text>
<text x="270.1" y="162.7">817</text>
<text x="270.1" y="167.9">124</text>
<text x="270.1" y="165.2">818</text>
<text x="273.8" y="165">ХТ2/43</text>
<text x="273.9" y="167.7">ХТ2/44</text>
<text x="274" y="162.6">ХТ2/42</text>
<text x="286.2" y="163">817</text>
<text x="286.3" y="165.5">818</text>
<text x="290" y="165.4">ХТ2/43</text>
<text x="290.1" y="162.9">ХТ2/42</text>
<text x="306.8" y="163">519</text>
<text x="306.8" y="165.6">824</text>
<text x="310.5" y="165.5">ХТ2/62</text>
<text x="310.5" y="162.9">ХТ2/63</text>
<text x="325.3" y="163">520</text>
<text x="325.3" y="165.6">824</text>
<text x="329" y="165.5">ХТ2/64</text>
<text x="329" y="162.9">ХТ2/65</text>
<text x="344.8" y="163">521</text>
<text x="344.8" y="165.6">824</text>
<text x="348.5" y="165.5">ХТ2/66</text>
<text x="348.5" y="162.9">ХТ2/67</text>
<text x="363.3" y="163">522</text>
<text x="363.3" y="165.6">824</text>
<text x="367" y="165.5">ХТ2/68</text>
<text x="367" y="162.9">ХТ2/69</text>
<text x="41.5" y="172.4">813</text>
<text x="41.5" y="169.9">151</text>
<text x="45.8" y="169.7">ХТ2/12</text>
<text x="45.8" y="172.4">ХТ2/13</text>
<text x="56.1" y="172.6">815</text>
<text x="56.1" y="170">152</text>
<text x="60.5" y="169.9">ХТ2/15</text>
<text x="60.5" y="172.5">ХТ2/16</text>
<text x="82.5" y="170">502</text>
<text x="82.5" y="172.6">810</text>
<text x="86.2" y="172.5">ХТ2/21</text>
<text x="86.2" y="169.9">ХТ2/22</text>
<text x="109.3" y="173.3">PE</text>
<text x="113.9" y="173.1">37</text>
<text x="136.3" y="173.3">PE</text>
<text x="140.9" y="173.1">37</text>
<text x="163.6" y="173.3">PE</text>
<text x="168.2" y="173.1">37</text>
<text x="190.9" y="173.3">PE</text>
<text x="195.5" y="173.1">37</text>
<text x="223.6" y="172.2">410</text>
<text x="223.6" y="169.6">409</text>
<text x="228.6" y="172.1">ХТ2/5</text>
<text x="229" y="169.5">ХТ2/4</text>
<text x="245.2" y="169.7">125</text>
<text x="249" y="169.6">ХТ2/45</text>
<text x="286.2" y="168.2">124</text>
<text x="290" y="168">ХТ2/44</text>
<text x="108.7" y="178.4">751</text>
<text x="109.3" y="175.9">N</text>
<text x="113.5" y="175.8">ХТ1/11</text>
<text x="113.9" y="178.2">1/14</text>
<text x="135.7" y="178.4">753</text>
<text x="136.3" y="175.9">N</text>
<text x="140.5" y="175.8">ХТ1/12</text>
<text x="140.9" y="178.2">1/34</text>
<text x="163" y="178.4">755</text>
<text x="163.6" y="175.9">N</text>
<text x="167.8" y="175.8">ХТ1/13</text>
<text x="168.2" y="178.2">1/54</text>
<text x="190.2" y="178.4">757</text>
<text x="190.9" y="175.9">N</text>
<text x="195" y="175.8">ХТ1/14</text>
<text x="195.5" y="178.2">1/74</text>
<text x="223.8" y="177.3">412</text>
<text x="223.8" y="174.8">411</text>
<text x="229" y="174.6">ХТ2/6</text>
<text x="229" y="177.3">ХТ2/7</text>
<text x="6.5" y="185.3" transform="rotate(-90 6.5 185.3)">Согласовано</text>
<text x="108.7" y="181">752</text>
<text x="113.9" y="180.9">1/24</text>
<text x="135.7" y="181">754</text>
<text x="140.9" y="180.9">1/44</text>
<text x="163" y="181">756</text>
<text x="168.2" y="180.9">1/64</text>
<text x="190.2" y="181">758</text>
<text x="195.5" y="180.9">1/84</text>
<text x="36.2" y="188.6">PG16</text>
<text x="74" y="188.6">PG16</text>
<text x="105.1" y="188.6">PG16</text>
<text x="131.8" y="188.6">PG16</text>
<text x="159.2" y="188.6">PG16</text>
<text x="186.3" y="188.6">PG16</text>
<text x="217.6" y="188.6">PG16</text>
<text x="264.5" y="188.6">PG16</text>
<text x="303.2" y="188.6">PG16</text>
<text x="341.2" y="188.6">PG16</text>
<text x="11.7" y="201.6" transform="rotate(-90 11.7 201.6)">Взам. инв. N</text>
<text x="53.8" y="207.6">416</text>
<text x="57.6" y="207.5">ХТ2/81</text>
<text x="53.8" y="210.2">805</text>
<text x="57.6" y="210.1">ХТ2/82</text>
<text x="60" y="217.5">ПВСнг-LS 2х0,5</text>
<text x="63.6" y="220.7">МРПИ 10</text>
<text x="74.6" y="220.7">3м</text>
<text x="75.5" y="217.5">3м</text>
<text x="92.9" y="219.7">805</text>
<text x="92.9" y="217.3">416</text>
<text x="11.7" y="224.3" transform="rotate(-90 11.7 224.3)">Подпись и дата</text>
<text x="291.2" y="225">Разработал</text>
<text x="304.9" y="224.9">Власов</text>
<text x="379.6" y="224.4">Стадия</text>
<text x="390.6" y="224.5">Лист</text>
<text x="400.7" y="224.5">Листов</text>
<text x="291.1" y="231.2">Т. контроль</text>
<text x="291.3" y="228.2">Проверил</text>
<text x="304.8" y="228.2">Лимонов</text>
<text x="381.4" y="229.2">РКД</text>
<text x="390.7" y="229.2">8.2</text>
<text x="402.7" y="229.2">11</text>
<text x="291.6" y="234.5">Н. контроль</text>
<text x="291.7" y="237.7">Рук. службы</text>
<text x="304.8" y="234.4">Шабалин</text>
<text x="304.8" y="237.7">Шабалин</text>
<text x="11.7" y="240.5" transform="rotate(-90 11.7 240.5)">Инв.N подл</text>
<text x="291.6" y="241">Утвердил</text>
<text x="304.8" y="240.9">Шилов</text>
<text x="373.1" y="244.1">Формат А4х3</text>
</g>
<g font-size="2">
<text x="78" y="90.4">3</text>
<text x="91.7" y="90.4">3</text>
<text x="104.3" y="90.4">3</text>
<text x="110.4" y="104.8">2</text>
<text x="113" y="104.8">3</text>
<text x="115.6" y="104.8">4</text>
<text x="118.1" y="104.8">7</text>
<text x="120.8" y="104.8">8</text>
<text x="123.3" y="104.8">9</text>
<text x="137.4" y="104.8">2</text>
<text x="140" y="104.8">3</text>
<text x="142.6" y="104.8">4</text>
<text x="145.1" y="104.8">7</text>
<text x="147.8" y="104.8">8</text>
<text x="150.3" y="104.8">9</text>
<text x="164.7" y="104.8">2</text>
<text x="167.3" y="104.8">3</text>
<text x="169.9" y="104.8">4</text>
<text x="172.4" y="104.8">7</text>
<text x="175.1" y="104.8">8</text>
<text x="177.6" y="104.8">9</text>
<text x="192" y="104.8">2</text>
<text x="194.5" y="104.8">3</text>
<text x="197.2" y="104.8">4</text>
<text x="199.7" y="104.8">7</text>
<text x="202.3" y="104.8">8</text>
<text x="204.8" y="104.8">9</text>
<text x="215.7" y="105.9">1</text>
<text x="215.8" y="102.8">X</text>
<text x="218.3" y="105.9">2</text>
<text x="220.9" y="105.9">3</text>
<text x="223.5" y="105.9">4</text>
<text x="226.1" y="105.9">5</text>
<text x="228.7" y="105.9">6</text>
<text x="233.8" y="105.9">9</text>
<text x="236.1" y="105.9">10</text>
<text x="241.3" y="105.9">13</text>
<text x="243.9" y="105.9">14</text>
<text x="246.5" y="105.9">15</text>
<text x="249.1" y="105.9">16</text>
<text x="251.6" y="105.9">17</text>
<text x="254.3" y="105.9">18</text>
<text x="259.4" y="105.9">30</text>
<text x="291.3" y="221.4">Изм.</text>
<text x="297.9" y="221.4">Кол.уч.</text>
<text x="304.3" y="221.4">Лист</text>
<text x="310.7" y="221.4">N док.</text>
<text x="318.5" y="221.4">Подпись</text>
<text x="327" y="221.4">Дата</text>
</g>
</svg>
